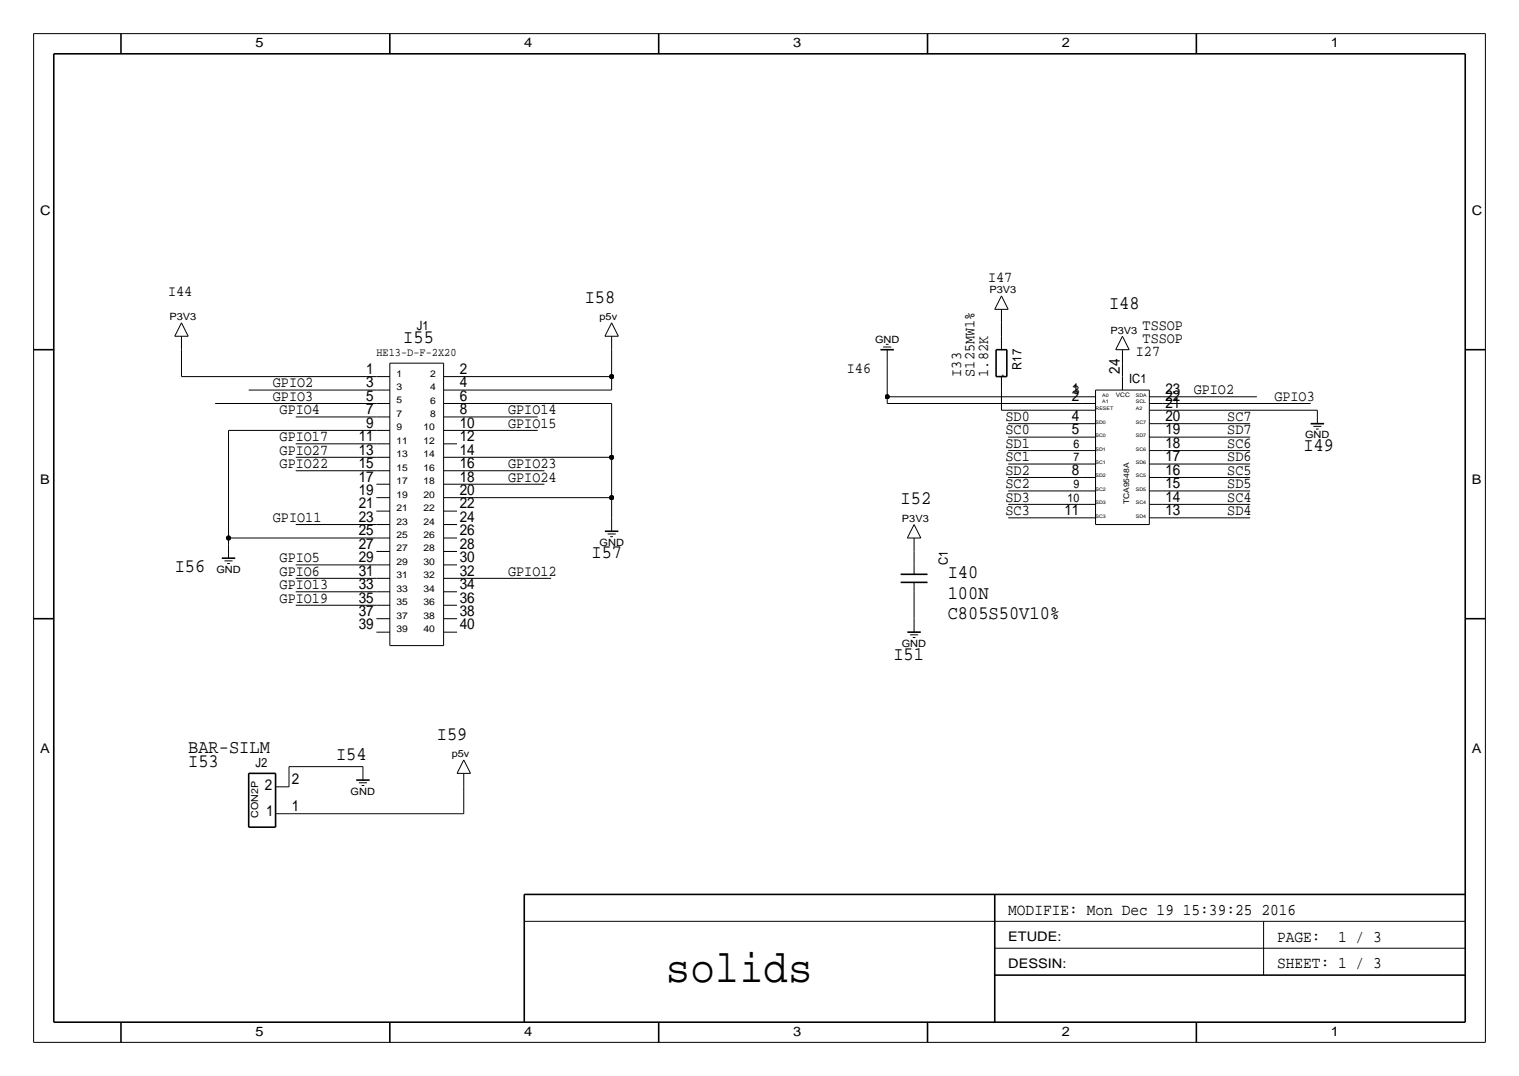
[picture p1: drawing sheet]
<svg xmlns="http://www.w3.org/2000/svg" width="287mm" height="203mm" viewBox="0 0 287 203" stroke-linecap="round" stroke-linejoin="round" font-family="sans-serif">
<g fill="none" stroke="#000" stroke-width=".19">
<path d="M6.3 6.4v190.4zM6.4 6.4h274.3zM280.7 6.4v190.4zM188 58.4h2.5zM189.2 55.9l-1.2 2.5zM189.2 55.9l1.3 2.5zM189.2 58.4v2.6zM33 63.5h2.6zM34.3 66v5.1zM34.3 61l1.3 2.5zM34.3 63.5v2.5zM34.3 61l-1.3 2.5z"/>
<path d="M34.3 71.1h36.8zM40.6 76.2h30.5zM47 73.7h24.1zM55.9 78.7h15.2zM71.1 78.7h2.6zM71.1 76.2h2.6zM71.1 73.7h2.6zM71.1 71.1h2.6zM73.7 68.6h10.1zM73.7 68.6v53.3zM83.8 76.2h2.6zM83.8 78.7h2.6z"/>
<path d="M83.8 71.1h2.6zM83.8 73.7h2.6zM83.8 68.6v53.3zM86.4 78.7h15.2zM86.4 71.1h29.2zM86.4 73.7h29.2zM86.4 76.2h29.2zM114.3 63.5h2.5zM115.6 61l-1.3 2.5zM115.6 66v5.1zM115.6 71.1v2.6zM115.6 76.2v10.2z"/>
<path d="M115.6 61l1.2 2.5zM115.6 63.5v2.5zM166.9 65.5h1.5zM167.4 65h.5zM167.6 74.9h36.9zM167.6 76.2h36.9zM167.6 68.6v6.3zM167.6 74.9v1.3zM167.6 66v2.6zM189.2 77.5h15.3zM189.2 73.7v3.8zM189.2 61v2.5z"/>
<path d="M189.2 63.5v2.5zM189.2 71.1v2.6zM204.5 74.9h2.5zM204.5 76.2h2.5zM204.5 77.5h2.5zM207 73.7h10.2zM207 73.7v25.4zM210.8 66h2.6zM212.1 63.5l-1.3 2.5zM212.1 68.6v2.5zM212.1 63.5l1.3 2.5zM212.1 66v2.6z"/>
<path d="M212.1 71.1v2.6zM217.2 74.9h2.5zM217.2 76.2h2.5zM217.2 77.5h2.5zM217.2 73.7v25.4zM219.7 76.2h27.9zM219.7 77.5h29.2zM219.7 74.9h17.8zM248.9 77.5v2.5zM43.2 81.3v20.3zM43.2 81.3h27.9zM55.9 88.9h15.2z"/>
<path d="M55.9 83.8h15.2zM55.9 86.4h15.2zM55.9 99.1h15.2zM71.1 99.1h2.6zM71.1 96.5h2.6zM71.1 94h2.6zM71.1 91.4h2.6zM71.1 88.9h2.6zM71.1 86.4h2.6zM71.1 83.8h2.6zM71.1 81.3h2.6zM83.8 99.1h2.6z"/>
<path d="M83.8 96.5h2.6zM83.8 94h2.6zM83.8 91.4h2.6zM83.8 88.9h2.6zM83.8 86.4h2.6zM83.8 83.8h2.6zM83.8 81.3h2.6zM86.4 91.4h16.5zM86.4 88.9h16.5zM86.4 81.3h15.2zM86.4 86.4h29.2zM86.4 94h29.2z"/>
<path d="M115.6 86.4v7.6zM115.6 94v3.8zM115.6 97.8v2.5zM172.7 99.1l-1.3 2.5zM172.7 99.1l1.3 2.5zM190.5 80h14zM190.5 85.1h14zM190.5 92.7h14zM190.5 95.2h14zM190.5 97.8h14zM190.5 87.6h14zM190.5 90.2h14z"/>
<path d="M190.5 82.5h14zM204.5 97.8h2.5zM204.5 95.2h2.5zM204.5 92.7h2.5zM204.5 90.2h2.5zM204.5 87.6h2.5zM204.5 85.1h2.5zM204.5 80h2.5zM204.5 82.5h2.5zM207 99.1h10.2zM217.2 80h2.5zM217.2 95.2h2.5z"/>
<path d="M217.2 92.7h2.5zM217.2 97.8h2.5zM217.2 90.2h2.5zM217.2 87.6h2.5zM217.2 82.5h2.5zM217.2 85.1h2.5zM219.7 92.7h16.5zM219.7 90.2h16.5zM219.7 87.6h16.5zM219.7 80h16.5zM219.7 85.1h16.5zM219.7 82.5h16.5z"/>
<path d="M219.7 95.2h16.5zM219.7 97.8h16.5zM248.2 80.5h1.5zM248.7 81h.5zM42.4 105.9h1.5zM42.9 106.4h.5zM43.2 101.6v1.3zM43.2 102.9v2.5zM43.2 101.6h27.9zM55.9 106.7h15.2zM55.9 109.2h15.2zM55.9 111.8h15.2z"/>
<path d="M55.9 114.3h15.2zM71.1 119.4h2.6zM71.1 116.8h2.6zM71.1 114.3h2.6zM71.1 111.8h2.6zM71.1 109.2h2.6zM71.1 106.7h2.6zM71.1 104.1h2.6zM71.1 101.6h2.6zM83.8 119.4h2.6zM83.8 116.8h2.6zM83.8 114.3h2.6z"/>
<path d="M83.8 111.8h2.6zM83.8 109.2h2.6zM83.8 106.7h2.6zM83.8 104.1h2.6zM83.8 101.6h2.6zM86.4 109.2h17.7zM114.8 100.8h1.5zM115.3 101.3h.5zM171.5 101.6h2.5zM172 119.9h1.5zM172.7 104.1v2.6zM172.7 111.8v5z"/>
<path d="M172.7 101.6v2.5zM172.7 116.8v2.6zM172.7 110v1.8zM172.7 106.7v1.8zM73.7 121.9h10.1zM172.5 120.4h.5zM52.1 148.6h2.5zM52.1 153.7h2.5zM54.6 153.7h33zM54.6 144.8h14zM54.6 144.8v3.8zM67.8 147.8h1.5z"/>
<path d="M68.3 148.3h.5zM68.6 144.8v2.5zM86.4 146.1h2.5zM87.6 148.6v5.1zM87.6 143.5l1.3 2.6zM87.6 146.1v2.5zM87.6 143.5l-1.2 2.6zM99.1 174h177.8zM188 179.1h88.9zM238.8 174v10.1zM6.4 196.8h274.3z"/>
</g>
<g fill="none" stroke="#000" stroke-width=".3">
<path d="M10.2 10.2h266.7zM10.2 10.2v182.8zM22.9 6.4v3.8zM73.7 6.4v3.8zM124.5 6.4v3.8zM175.3 6.4v3.8zM226.1 6.4v3.8zM276.9 10.2v182.8zM6.3 66h3.9zM166.4 66h2.5zM188.2 71.1h2zM188.2 66v5.1z"/>
<path d="M188.2 66h2zM190.2 66v5.1zM276.9 66h3.8zM247.7 80h2.5zM6.3 116.8h3.9zM41.9 105.4h2.6zM114.3 100.3h2.5zM170.2 108.5h5.1zM170.2 110h5.1zM171.5 119.4h2.5zM276.9 116.8h3.8zM47 156.2h5.1z"/>
<path d="M47 146.1v10.1zM47 146.1h5.1zM52.1 146.1v10.1zM67.3 147.3h2.5zM99.1 168.9v24.1zM99.1 168.9h177.8zM188 168.9v24.1zM10.2 193h266.7zM22.9 193v3.9zM73.7 193v3.9zM124.5 193v3.9zM175.3 193v3.9z"/>
<path d="M188 184.2h88.9zM226.1 193v3.9z"/>
</g>
<g fill="#000" stroke="#000" stroke-width=".19">
<circle cx="115.6" cy="71.1" r=".41"/>
<circle cx="167.6" cy="74.9" r=".41"/>
<circle cx="115.6" cy="86.4" r=".41"/>
<circle cx="115.6" cy="94" r=".41"/>
<circle cx="43.2" cy="101.6" r=".41"/>
</g>
<text font-size="8.6" x="125.8" y="185.4">solids</text>
<g font-size="3.6">
<text x="110.5" y="57.2">I58</text>
<text x="209.5" y="58.4">I48</text>
<text x="76.2" y="64.8">I55</text>
<text x="246.3" y="85.2">I49</text>
<text x="170.2" y="95.2">I52</text>
<text x="33" y="108">I56</text>
<text x="111.8" y="105.4">I57</text>
<text x="179.1" y="113">100N</text>
<text x="179.1" y="109.2">I40</text>
<text x="179.1" y="116.8">C805S50V10%</text>
<text x="168.8" y="124.6">I51</text>
<text x="35.6" y="142.2">BAR-SILM</text>
<text x="63.5" y="143.5">I54</text>
<text x="82.5" y="139.7">I59</text>
<text x="35.6" y="144.8">I53</text>
</g>
<g font-size="3.1">
<text x="190.5" y="172.7">MODIFIE: Mon Dec 19 15:39:25 2016</text>
<text x="241.3" y="177.8">PAGE:</text>
<text x="252.8" y="177.8">1 / 3</text>
<text x="241.3" y="182.9">SHEET: 1 / 3</text>
</g>
<g font-size="2.9">
<text x="186.7" y="53.3">I47</text>
<text x="31.8" y="55.9">I44</text>
<text x="215.9" y="64.8">TSSOP</text>
<text x="215.9" y="62.2">TSSOP</text>
<text x="69.2" y="70.6">1</text>
<text x="86.9" y="70.6">2</text>
<text x="160" y="70.5">I46</text>
<text x="181.6" y="71.1" transform="rotate(-90 181.6 71.1)">I33</text>
<text x="184.1" y="71.1" transform="rotate(-90 184.1 71.1)">S125MW1%</text>
<text x="186.7" y="71.1" transform="rotate(-90 186.7 71.1)">1.82K</text>
<text x="211.6" y="70.6" transform="rotate(-90 211.6 70.6)">24</text>
<text x="214.6" y="67.3">I27</text>
<text x="51.6" y="75.7">GPIO3</text>
<text x="51.6" y="73.2">GPIO2</text>
<text x="69.2" y="75.7">5</text>
<text x="69.2" y="73.2">3</text>
<text x="86.9" y="75.7">6</text>
<text x="86.9" y="73.2">4</text>
<text x="202.5" y="75.7">2</text>
<text x="202.5" y="74.4">1</text>
<text x="220.2" y="74.4">23</text>
<text x="220.2" y="77">21</text>
<text x="220.2" y="75.7">22</text>
<text x="225.6" y="74.4">GPIO2</text>
<text x="240.8" y="75.7">GPIO3</text>
<text x="52.8" y="78.2">GPIO4</text>
<text x="52.8" y="83.3">GPIO17</text>
<text x="67.8" y="83.3">11</text>
<text x="69.2" y="80.8">9</text>
<text x="69.2" y="78.2">7</text>
<text x="86.9" y="83.3">12</text>
<text x="86.9" y="80.8">10</text>
<text x="86.9" y="78.2">8</text>
<text x="96" y="78.2">GPIO14</text>
<text x="96" y="80.8">GPIO15</text>
<text x="190" y="82">SC0</text>
<text x="190" y="79.5">SD0</text>
<text x="202.5" y="79.5">4</text>
<text x="202.5" y="82">5</text>
<text x="220.2" y="82">19</text>
<text x="220.2" y="79.5">20</text>
<text x="231.9" y="82">SD7</text>
<text x="231.9" y="79.5">SC7</text>
<text x="52.8" y="85.9">GPIO27</text>
<text x="52.8" y="88.4">GPIO22</text>
<text x="67.8" y="88.4">15</text>
<text x="67.8" y="85.9">13</text>
<text x="86.9" y="88.4">16</text>
<text x="86.9" y="85.9">14</text>
<text x="96" y="88.4">GPIO23</text>
<text x="190" y="89.7">SD2</text>
<text x="190" y="84.6">SD1</text>
<text x="190" y="87.1">SC1</text>
<text x="202.5" y="89.7">8</text>
<text x="220.2" y="87.1">17</text>
<text x="220.2" y="84.6">18</text>
<text x="220.2" y="89.7">16</text>
<text x="231.9" y="89.7">SC5</text>
<text x="231.9" y="87.1">SD6</text>
<text x="231.9" y="84.6">SC6</text>
<text x="67.8" y="93.5">19</text>
<text x="67.8" y="90.9">17</text>
<text x="86.9" y="93.5">20</text>
<text x="86.9" y="90.9">18</text>
<text x="96" y="90.9">GPIO24</text>
<text x="190" y="92.2">SC2</text>
<text x="190" y="94.7">SD3</text>
<text x="220.2" y="92.2">15</text>
<text x="220.2" y="94.7">14</text>
<text x="231.9" y="94.7">SC4</text>
<text x="231.9" y="92.2">SD5</text>
<text x="51.6" y="98.6">GPIO11</text>
<text x="67.8" y="101.1">25</text>
<text x="67.8" y="98.6">23</text>
<text x="67.8" y="96">21</text>
<text x="86.9" y="101.1">26</text>
<text x="86.9" y="98.6">24</text>
<text x="86.9" y="96">22</text>
<text x="190" y="97.3">SC3</text>
<text x="201.1" y="97.3">11</text>
<text x="220.2" y="97.3">13</text>
<text x="231.9" y="97.3">SD4</text>
<text x="52.8" y="106.2">GPIO5</text>
<text x="67.8" y="106.2">29</text>
<text x="67.8" y="103.6">27</text>
<text x="86.9" y="106.2">30</text>
<text x="86.9" y="103.6">28</text>
<text x="52.8" y="111.3">GPIO13</text>
<text x="52.8" y="108.7">GPIO6</text>
<text x="52.8" y="113.8">GPIO19</text>
<text x="67.8" y="113.8">35</text>
<text x="67.8" y="111.3">33</text>
<text x="67.8" y="108.7">31</text>
<text x="86.9" y="113.8">36</text>
<text x="86.9" y="111.3">34</text>
<text x="86.9" y="108.7">32</text>
<text x="96" y="108.7">GPIO12</text>
<text x="67.8" y="118.9">39</text>
<text x="67.8" y="116.3">37</text>
<text x="86.9" y="118.9">40</text>
<text x="86.9" y="116.3">38</text>
<text x="50" y="149.1">2</text>
<text x="55.1" y="148.1">2</text>
<text x="50.3" y="154.2">1</text>
<text x="55.1" y="153.2">1</text>
</g>
<g font-size="2.5">
<text x="48.3" y="8.9">5</text>
<text x="99.1" y="8.9">4</text>
<text x="149.9" y="8.9">3</text>
<text x="200.7" y="8.9">2</text>
<text x="251.5" y="8.9">1</text>
<text x="7.6" y="40.6">C</text>
<text x="278.1" y="40.6">C</text>
<text x="7.6" y="91.4">B</text>
<text x="278.1" y="91.4">B</text>
<text x="7.6" y="142.2">A</text>
<text x="278.1" y="142.2">A</text>
<text x="190.5" y="177.8">ETUDE:</text>
<text x="190.5" y="182.9">DESSIN:</text>
<text x="48.3" y="195.6">5</text>
<text x="99.1" y="195.6">4</text>
<text x="149.9" y="195.6">3</text>
<text x="200.7" y="195.6">2</text>
<text x="251.5" y="195.6">1</text>
</g>
<g font-size="2.4">
<text x="78.7" y="62.2">J1</text>
<text x="193" y="69.8" transform="rotate(-90 193 69.8)">R17</text>
<text x="213.4" y="72.4">IC1</text>
<text x="179.1" y="106.7" transform="rotate(-90 179.1 106.7)">C1</text>
<text x="48.3" y="144.8">J2</text>
</g>
<g font-size="2.3">
<text x="202.8" y="74.4">3</text>
<text x="202.8" y="84.6">6</text>
<text x="202.8" y="87.1">7</text>
<text x="201.7" y="94.7">10</text>
<text x="202.8" y="92.2">9</text>
</g>
<text font-size="2.2" x="71.1" y="67.3">HE13-D-F-2X20</text>
<g font-size="1.9">
<text x="186.9" y="55.4">P3V3</text>
<text x="32" y="60.5">P3V3</text>
<text x="113.3" y="60.5">p5v</text>
<text x="165.4" y="64.8">GND</text>
<text x="209.8" y="63">P3V3</text>
<text x="246.6" y="82.8">GND</text>
<text x="170.4" y="98.6">P3V3</text>
<text x="113.3" y="103.1">GND</text>
<text x="40.9" y="108.2">GND</text>
<text x="170.4" y="122.2">GND</text>
<text x="85.3" y="143">p5v</text>
<text x="66.2" y="150.1">GND</text>
</g>
<g font-size="1.8">
<text x="74.9" y="71.1">1</text>
<text x="81.3" y="71.1">2</text>
<text x="74.9" y="76.2">5</text>
<text x="74.9" y="73.7">3</text>
<text x="81.3" y="76.2">6</text>
<text x="81.3" y="73.7">4</text>
<text x="74.9" y="83.8">11</text>
<text x="74.9" y="81.3">9</text>
<text x="74.9" y="78.7">7</text>
<text x="80" y="81.3">10</text>
<text x="80" y="83.8">12</text>
<text x="81.3" y="78.7">8</text>
<text x="74.9" y="86.4">13</text>
<text x="74.9" y="88.9">15</text>
<text x="80" y="86.4">14</text>
<text x="80" y="88.9">16</text>
<text x="74.9" y="94">19</text>
<text x="74.9" y="91.4">17</text>
<text x="80" y="94">20</text>
<text x="80" y="91.4">18</text>
<text x="74.9" y="101.6">25</text>
<text x="74.9" y="99.1">23</text>
<text x="74.9" y="96.5">21</text>
<text x="80" y="96.5">22</text>
<text x="80" y="99.1">24</text>
<text x="80" y="101.6">26</text>
<text x="74.9" y="106.7">29</text>
<text x="74.9" y="104.1">27</text>
<text x="80" y="106.7">30</text>
<text x="80" y="104.1">28</text>
<text x="74.9" y="109.2">31</text>
<text x="74.9" y="111.8">33</text>
<text x="80" y="109.2">32</text>
<text x="80" y="111.8">34</text>
<text x="74.9" y="119.4">39</text>
<text x="74.9" y="114.3">35</text>
<text x="74.9" y="116.8">37</text>
<text x="80" y="119.4">40</text>
<text x="80" y="114.3">36</text>
<text x="80" y="116.8">38</text>
<text x="48.8" y="154.4" transform="rotate(-90 48.8 154.4)">CON2P</text>
</g>
<text font-size="1.5" x="213.4" y="95.2" transform="rotate(-90 213.4 95.2)">TCA9548A</text>
<text font-size="1.3" x="190.2" y="71.1" transform="rotate(-90 190.2 71.1)">*</text>
<text font-size="1.2" x="210.8" y="74.9">VCC</text>
<g font-size=".9">
<text x="207" y="77.5">RESET</text>
<text x="208.3" y="76.2">A1</text>
<text x="208.3" y="74.9">A0</text>
<text x="214.6" y="77.5">A2</text>
<text x="214.6" y="76.2">SCL</text>
<text x="214.6" y="74.9">SDA</text>
<text x="207" y="80">SD0</text>
<text x="207" y="82.5">SC0</text>
<text x="214.6" y="82.5">SD7</text>
<text x="214.6" y="80">SC7</text>
<text x="207" y="87.6">SC1</text>
<text x="207" y="85.1">SD1</text>
<text x="214.6" y="87.6">SD6</text>
<text x="214.6" y="85.1">SC6</text>
<text x="207" y="95.2">SD3</text>
<text x="207" y="92.7">SC2</text>
<text x="207" y="90.2">SD2</text>
<text x="214.6" y="90.2">SC5</text>
<text x="214.6" y="95.2">SC4</text>
<text x="214.6" y="92.7">SD5</text>
<text x="207" y="97.8">SC3</text>
<text x="214.6" y="97.8">SD4</text>
</g>
</svg>
